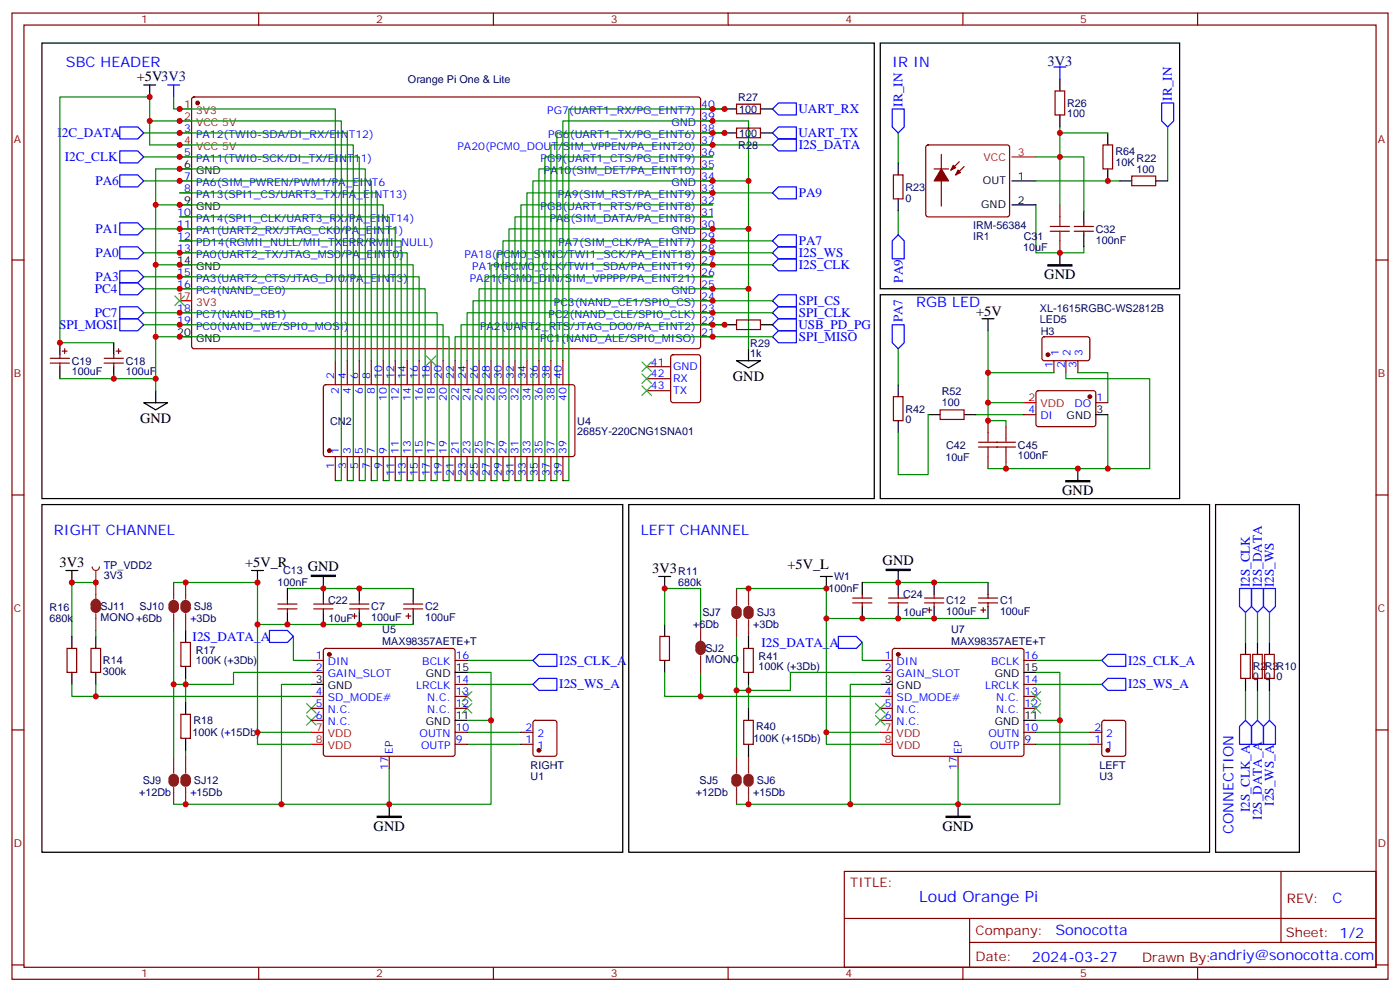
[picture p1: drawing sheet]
<svg xmlns="http://www.w3.org/2000/svg" width="412mm" height="292mm" viewBox="0 0 412 292" stroke-linecap="round" stroke-linejoin="round" font-family="sans-serif">
<g fill="none" stroke="#870000" stroke-width=".35">
<path d="M3.5 3.8h405.4v284.4h-405.4zM7.1 7.4h398.2v277.3h-398.2zM76.2 3.8v3.6M145.3 3.8v3.6M214.5 3.8v3.6M283.6 3.8v3.6M352.8 3.8v3.6M52.9 39.1h3.5M56.7 28.7l.4-.2 148.8 .1 .5 .6-.1 73-.6 .4h-148.8l-.5-.7v-72.7zM206.4 39.1h3.5M206.4 35.6h3.5M206.4 32.1h3.5"/>
<path d="M52.9 46.2h3.5M52.9 53.2h3.5M52.9 56.8h3.5M206.4 46.2h3.5M206.4 53.2h3.5M206.4 56.8h3.5M206.4 49.7h3.5M206.4 42.7h3.5M3.5 76.5h3.6M52.9 63.8h3.5M52.9 67.3h3.5M52.9 70.9h3.5"/>
<path d="M52.9 74.4h3.5M206.4 63.8h3.5M206.4 67.3h3.5M206.4 70.9h3.5M206.4 74.4h3.5M206.4 77.9h3.5M206.4 60.3h3.5M405.3 76.5h3.6M52.9 81.5h3.5M52.9 85h3.5M52.9 92h3.5M52.9 95.6h3.5"/>
<path d="M206.4 81.5h3.5M206.4 85h3.5M206.4 92h3.5M206.4 95.6h3.5M206.4 99.1h3.5M206.4 88.5h3.5M95.5 113.4l.5-.2 72.9 .1 .4 .6v20l-.7 .5-72.9-.1-.5-.6v-19.8zM98.8 106.2v7M102.3 106.2v7M105.8 106.2v7M109.4 106.2v7M112.9 106.2v7"/>
<path d="M116.4 106.2v7M119.9 106.2v7M123.5 106.2v7M127 106.2v7M130.5 106.2v7M134.1 106.2v7M137.6 106.2v7M141.1 106.2v7M144.6 106.2v7M148.2 106.2v7M151.7 106.2v7M155.2 106.2v7"/>
<path d="M158.7 106.2v7M162.3 106.2v7M165.8 106.2v7M190.5 107.9h7.1M190.5 111.4h7.1M190.5 115h7.1M197.8 104.6l.5-.2h7.4l.6 .4 .1 13-.5 .6-7.6 .1-.7-.5v-12.9zM98.8 134.4v7M102.3 134.4v7M105.8 134.4v7M109.4 134.4v7M112.9 134.4v7"/>
<path d="M116.4 134.4v7M119.9 134.4v7M123.5 134.4v7M127 134.4v7M130.5 134.4v7M134.1 134.4v7M137.6 134.4v7M141.1 134.4v7M144.6 134.4v7M148.2 134.4v7M151.7 134.4v7M155.2 134.4v7"/>
<path d="M158.7 134.4v7M162.3 134.4v7M165.8 134.4v7M3.5 145.7h3.6M405.3 145.7h3.6M81.8 179.2h5.7M81.8 177.8h5.7M84.7 176.7v1.1M84.7 179.2v1M92.4 179.2h5.7M92.4 177.8h5.7M95.2 176.7v1.1"/>
<path d="M95.2 179.2v1M103 179.2h5.7M103 177.8h5.7M105.8 176.7v1.1M105.8 179.2v1M118.9 179.2h5.6M118.9 177.8h5.6M121.7 176.7v1.1M121.7 179.2v1M251.2 177.4h5.6M251.2 176h5.6M254 174.9v1.1"/>
<path d="M254 177.4v1.1M261.8 177.4h5.6M261.8 176h5.6M264.6 174.9v1.1M264.6 177.4v1.1M272.3 177.4h5.7M272.3 176h5.7M273 179.5h1.5M273.8 178.8v1.4M275.2 174.9v1.1M275.2 177.4v1.1M288.2 177.4h5.7"/>
<path d="M288.2 176h5.7M288.9 179.5h1.4M289.6 178.8v1.4M291 174.9v1.1M291 177.4v1.1M19.8 190.8h2.8v7.1h-2.8zM26.8 190.8h2.8v7.1h-2.8zM53.3 189.1h2.8v7h-2.8zM91.7 194.3h3.5M91.7 197.9h3.5M95.5 191l.5-.2h37.3l.5 .2 .3 .5v30.4l-.3 .5-.5 .2h-37.3l-.5-.3-.3-.4v-30.4zM103.7 181.3h1.4"/>
<path d="M104.4 180.6v1.4M119.6 181.3h1.4M120.3 180.6v1.4M134.1 194.3h3.5M194.4 187.3h2.8v7h-2.8zM219.1 190.8h2.8v7.1h-2.8zM259.3 194.3h3.5M259.3 197.9h3.5M263.1 191l.4-.2h37.4l.5 .2 .2 .5v30.4l-.2 .5-.5 .2h-37.4l-.5-.3-.2-.4v-30.4zM301.6 194.3h3.6M365.5 192.6h2.8v7h-2.8zM369 192.6h2.8v7h-2.8z"/>
<path d="M372.5 192.6h2.9v7h-2.9zM3.5 214.8h3.6M53.3 210.2h2.8v7.1h-2.8zM91.7 204.9h3.5M91.7 208.5h3.5M91.7 212h3.5M134.1 204.9h3.5M134.1 208.5h3.5M134.1 219h3.5M134.1 215.5h3.5M134.1 201.4h3.5M153.5 219h3.5"/>
<path d="M153.5 215.5h3.5M157.2 212.2l.5-.2h5.6l.7 .4v9.5l-.4 .6-5.9 .1-.7-.5v-9.4zM219.1 212h2.8v7h-2.8zM259.3 204.9h3.5M259.3 208.5h3.5M259.3 212h3.5M301.6 204.9h3.6M301.6 208.5h3.6M301.6 219h3.6M301.6 215.5h3.6M301.6 201.4h3.6M321 219h3.6"/>
<path d="M321 215.5h3.6M324.8 212.2l.5-.2h5.6l.7 .4v9.5l-.5 .6-5.8 .1-.7-.5v-9.4zM405.3 214.8h3.6M114.7 222.6v3.5M282.2 222.6v3.5M248.7 256.4h156.6v28.3h-156.6zM377.3 256.5v20.8M248.7 270.3h156.5M285.6 277.3h119.6M285.6 270.3v14.1M3.5 284h3.6M76.2 284.7v3.5"/>
<path d="M145.3 284.7v3.5M214.5 284.7v3.5M283.6 284.7v3.5M352.8 284.7v3.5M405.3 284h3.6"/>
</g>
<g fill="#870000" stroke="#870000" stroke-width=".35">
<circle cx="58.2" cy="30.3" r=".53"/>
<circle cx="97" cy="132.6" r=".53"/>
<circle cx="264.6" cy="192.6" r=".53"/>
<circle cx="97" cy="192.6" r=".53"/>
<circle cx="158.7" cy="220.8" r=".53"/>
<circle cx="326.3" cy="220.8" r=".53"/>
</g>
<path d="M52.9 32.1h3.5M52.9 35.6h3.5M52.9 42.7h3.5M52.9 88.5h3.5M91.7 215.5h3.5M91.7 219h3.5M259.3 215.5h3.5M259.3 219h3.5" fill="none" stroke="#f00" stroke-width=".35"/>
<g fill="none" stroke="#000" stroke-width=".35">
<path d="M12.3 12.7h245.2v134h-245.2zM42.3 25h3.6M44.1 25v3.5M52.9 49.7h3.5M52.9 60.3h3.5M52.9 77.9h3.5M52.9 99.1h3.5M217 106.2h7l-3.5 2.1zM220.5 102.6v3.6M12.3 148.5h171.1v102.3h-171.1zM185.2 148.5h171.1v102.3h-171.1zM358.1 148.5h24.7v102.3h-24.7z"/>
<path d="M19.4 167.9h3.5M21.2 167.9v3.5M74.1 167.9h3.5M75.8 167.9v3.5M84.7 173.2v3.5M95.2 169.7v7M105.8 173.2v3.5M121.7 173.2v3.5M194 169.7h3.6M195.8 169.7v3.5M241.7 169.7h3.5M243.4 169.7v3.5"/>
<path d="M254 171.4v3.5M254 178.5v3.5M264.6 167.9v7M264.6 178.5v3.5M275.2 171.4v3.5M275.2 178.5v3.5M291 171.4v3.5M291 178.5v3.5M21.2 187.3v3.5M21.2 197.9v3.5M28.2 187.3v3.5M28.2 197.9v3.5"/>
<path d="M54.7 185.5v3.6M54.7 196.1v3.5M84.7 180.2v3.6M95.2 180.2v3.6M105.8 180.2v3.6M121.7 180.2v3.6M134.1 197.9h3.5M195.8 183.8v3.5M195.8 194.3v3.6M220.5 187.3v3.5M220.5 197.9v3.5M301.6 197.9h3.6"/>
<path d="M366.9 189.1v3.5M366.9 199.6v3.6M370.4 189.1v3.5M370.4 199.6v3.6M373.9 189.1v3.5M373.9 199.6v3.6M54.7 206.7v3.5M54.7 217.3v3.5M91.7 201.4h3.5M134.1 212h3.5M220.5 208.5v3.5M220.5 219v3.6"/>
<path d="M259.3 201.4h3.5M301.6 212h3.6M114.7 236.7v3.5M282.2 236.7v3.5"/>
</g>
<g fill="none" stroke="#00f" stroke-width=".35">
<path d="M35.3 37.4h5.3l1.7 1.7-1.7 1.8h-5.3zM49.4 25h3.5M51.2 25v3.5M35.3 44.4h5.3l1.7 1.8-1.7 1.7h-5.3zM35.3 51.5h5.3l1.7 1.7-1.7 1.8h-5.3zM227.5 42.7l1.8-1.8h5.3v3.5h-5.3zM227.5 56.8l1.8-1.8h5.3v3.5h-5.3zM35.3 72.6h5.3l1.7 1.8-1.7 1.8h-5.3zM35.3 65.6h5.3l1.7 1.7-1.7 1.8h-5.3zM35.3 79.7h5.3l1.7 1.8-1.7 1.7h-5.3zM227.5 74.4l1.8-1.8h5.3v3.6h-5.3zM229.3 76.2h5.3v3.5h-5.3l-1.8-1.8z"/>
<path d="M35.3 93.8h5.3l1.7 1.8-1.7 1.7h-5.3zM35.3 83.2h5.3l1.7 1.8-1.7 1.7h-5.3zM35.3 90.3h5.3l1.7 1.7-1.7 1.8h-5.3zM227.5 88.5l1.8-1.8h5.3v3.6h-5.3zM227.5 92l1.8-1.7h5.3v3.5h-5.3zM227.5 99.1l1.8-1.8h5.3v3.6h-5.3zM365.1 173.2h3.6v5.3l-1.8 1.7-1.8-1.7zM368.7 173.2h3.5v5.3l-1.8 1.7-1.7-1.7zM372.2 173.2h3.5v5.3l-1.8 1.7-1.7-1.7zM79.4 185.5h5.3l1.7 1.8-1.7 1.8h-5.3zM157 194.3l1.7-1.7h5.3v3.5h-5.3zM246.9 187.3h5.3l1.8 1.8-1.8 1.7h-5.3z"/>
<path d="M326.3 192.6h5.3v3.5h-5.3l-1.7-1.8zM157 201.4l1.7-1.8h5.3v3.6h-5.3zM324.6 201.4l1.7-1.8h5.3v3.6h-5.3zM366.9 212l1.8 1.7v5.3h-3.6v-5.3zM370.4 212l1.8 1.7v5.3h-3.5v-5.3zM373.9 212l1.8 1.7v5.3h-3.5v-5.3z"/>
</g>
<g fill="none" stroke="#3c3" stroke-width=".35">
<path d="M51.5 87.1l2.8 2.8M54.3 87.1l-2.8 2.8M125.6 104.7l2.8 2.9M128.4 104.7l-2.8 2.9M189.1 106.5l2.8 2.8M189.1 110l2.8 2.9M189.1 113.6l2.8 2.8M191.9 106.5l-2.8 2.8M191.9 110l-2.8 2.9M191.9 113.6l-2.8 2.8M90.3 207l2.8 2.9M90.3 210.6l2.8 2.8"/>
<path d="M93.1 207l-2.8 2.9M93.1 210.6l-2.8 2.8M136.2 207l2.8 2.9M136.2 203.5l2.8 2.8M139 207l-2.8 2.9M139 203.5l-2.8 2.8M257.9 210.6l2.8 2.8M257.9 207l2.8 2.9M260.7 210.6l-2.8 2.8M260.7 207l-2.8 2.9M303.7 203.5l2.9 2.8M303.7 207l2.9 2.9"/>
<path d="M306.6 203.5l-2.9 2.8M306.6 207l-2.9 2.9"/>
</g>
<g fill="none" stroke="#008700" stroke-width=".35">
<path d="M42.3 39.1h60v67.1M44.1 35.6h56.4v105.8h-1.7M44.1 35.6v7.1h60v98.7h-1.8M44.1 35.6v-7.1h-26.5v72.4M51.2 28.5v3.6h47.6v74.1M213.4 39.1h-49.4v102.3h-1.7M213.4 32.1h-45.8v109.3h-1.8M42.3 46.2h63.5v60M42.3 53.2h67.1v53M52.9 56.8h58.2v84.6h-1.7M209.9 49.7h-51.2v56.5M209.9 46.2h-49.4v95.2h-1.8"/>
<path d="M220.5 53.2h-63.5v88.2h-1.8M227.5 42.7h-65.2v63.5M227.5 56.8h-72.3v49.4M42.3 67.3h74.1v38.9M42.3 74.4h77.6v31.8M45.9 60.3v-10.6h61.7v91.7h-1.8M45.9 60.3h67v45.9M45.9 77.9h75.8v63.5h-1.8M45.9 77.9v21.2h86.4v42.3h-1.8M45.9 60.3v17.6M52.9 63.8h61.8v77.6h-1.8M52.9 70.9h65.3v70.5h-1.8"/>
<path d="M209.9 63.8h-58.2v42.4M209.9 60.3h-56.4v81.1h-1.8M220.5 67.3h-70.6v74.1h-1.7M227.5 74.4h-81.1v67h-1.8M227.5 77.9h-82.9v28.3M227.5 70.9h-79.3v35.3M42.3 95.6h88.2v10.6M42.3 81.5h81.2v24.7M42.3 85h82.9v56.4h-1.7M42.3 92h86.5v49.4h-1.8M209.9 81.5h-67v59.9h-1.8M213.4 95.6h-77.6v45.8h-1.7"/>
<path d="M220.5 85h-79.4v21.2M227.5 88.5h-88.2v52.9h-1.7M227.5 92h-89.9v14.2M227.5 99.1h-93.4v7.1M220.5 102.6v-67h-54.7v70.6M28.2 171.4h-7v15.9M51.2 171.4h24.6v47.6h15.9M84.7 173.2h37M217 173.2h26.4v45.8h15.9M254 171.4h37M28.2 185.5v1.8M51.2 185.5v37.1"/>
<path d="M54.7 199.6v7.1M75.8 183.8h45.9M86.4 187.3v7h5.3M91.7 197.9h-22.9v3.5h-17.6M137.6 197.9h7v14.1M137.6 194.3h19.4M195.8 183.8v-10.6h10.6v10.6M195.8 197.9v7h63.5M206.4 197.9v7M217 187.3v35.3M243.4 182h47.6M254 189.1v5.2h5.3"/>
<path d="M259.3 197.9h-26.5v5.3h-12.3v5.3M305.2 197.9h7v14.1M305.2 194.3h19.4M366.9 180.2v8.9M370.4 180.2v8.9M373.9 180.2v8.9M21.2 201.4v3.5h70.5M28.2 201.4v3.5M75.8 215.5h15.9M91.7 201.4h-8.8v35.3h31.8v-10.6M137.6 212h7v24.7h-29.9M137.6 215.5h15.9"/>
<path d="M137.6 201.4h19.4M137.6 219h15.9M220.5 201.4v1.8h-3.5M243.4 215.5h15.9M259.3 201.4h-8.8v35.3h31.7v-10.6M305.2 212h7v24.7h-30M305.2 215.5h15.8M305.2 201.4h19.4M305.2 219h15.8M366.9 203.2v8.8M370.4 203.2v8.8M373.9 203.2v8.8"/>
<path d="M51.2 236.7h31.7M54.7 220.8v1.8M217 236.7h33.5"/>
</g>
<path d="M91.7 169.3h7.1v.4h-7.1zM261.1 167.5h7v.4h-7zM111.1 240.2h7.1v.4h-7.1zM278.7 240.2h7.1v.4h-7.1z" fill="#000" stroke="#000" stroke-width=".35"/>
<g fill="none" stroke="#8c2424" stroke-width="1.8">
<path d="M27.5 178.1a.76 .76 0 0 1 .7-1 .76 .76 0 0 1 .7 1M27.5 178.8a.71 .71 0 0 0 .7 .7 .71 .71 0 0 0 .7-.7M50.4 178.1a.71 .71 0 0 1 .8-.7 .71 .71 0 0 1 .7 .7M50.4 178.8a.71 .71 0 0 0 .8 .7 .71 .71 0 0 0 .7-.7M54 178.1a.71 .71 0 0 1 .7-.7 .71 .71 0 0 1 .7 .7M54 178.8a.71 .71 0 0 0 .7 .7 .71 .71 0 0 0 .7-.7M216.3 179.9a.71 .71 0 0 1 .7-.7 .71 .71 0 0 1 .7 .7M219.8 179.9a.71 .71 0 0 1 .7-.7 .71 .71 0 0 1 .7 .7M205.7 190.5a.76 .76 0 0 1 .7-1.1 .76 .76 0 0 1 .7 1.1M205.7 191.2a.71 .71 0 0 0 .7 .7 .71 .71 0 0 0 .7-.7M216.3 180.6a.71 .71 0 0 0 .7 .7 .71 .71 0 0 0 .7-.7M219.8 180.6a.71 .71 0 0 0 .7 .7 .71 .71 0 0 0 .7-.7"/>
<path d="M50.4 229.3a.71 .71 0 0 1 .8-.7 .71 .71 0 0 1 .7 .7M50.4 230a.71 .71 0 0 0 .8 .7 .71 .71 0 0 0 .7-.7M54 229.3a.71 .71 0 0 1 .7-.7 .71 .71 0 0 1 .7 .7M54 230a.71 .71 0 0 0 .7 .7 .71 .71 0 0 0 .7-.7M216.3 229.3a.71 .71 0 0 1 .7-.7 .71 .71 0 0 1 .7 .7M216.3 230a.71 .71 0 0 0 .7 .7 .71 .71 0 0 0 .7-.7M219.8 229.3a.71 .71 0 0 1 .7-.7 .71 .71 0 0 1 .7 .7M219.8 230a.71 .71 0 0 0 .7 .7 .71 .71 0 0 0 .7-.7"/>
</g>
<g fill="none" stroke="#8c2424" stroke-width=".35">
<path d="M27.2 166.8a1.06 1.06 0 0 0 1 1.1 1.06 1.06 0 0 0 1.1-1.1M28.2 167.9v8.5M28.2 177.1v2.4M51.2 171.4v5M54.7 171.4v5M217 173.2v4.9M220.5 173.2v4.9M28.2 180.6v4.9M51.2 180.6v4.9M54.7 180.6v4.9M206.4 183.8v4.9M206.4 189.4v2.5"/>
<path d="M206.4 192.9v5M217 182.4v4.9M220.5 182.4v4.9M51.2 222.6v4.9M51.2 231.7v5M54.7 222.6v4.9M54.7 231.7v5M217 222.6v4.9M217 231.7v5M220.5 222.6v4.9M220.5 231.7v5"/>
</g>
<circle cx="28.2" cy="171.4" r=".18" fill="#8c2424"/>
<g fill="none" stroke="#870000" stroke-width=".35">
<path d="M217 30.7h7v2.8h-7zM217 37.7h7v2.8h-7zM263.2 51.5h2.8v7h-2.8zM217 94.2h7v2.8h-7zM307.2 99.3l.4-.2 13 .1 .4 .6v5.9l-.7 .5-13-.1-.4-.7v-5.6zM14.8 105.4h5.7M14.8 106.9h5.7M17.6 104.4v1M17.6 106.9v1M18.3 103.3h1.5M19 102.6v1.4M30.7 105.4h5.6"/>
<path d="M30.7 106.9h5.6M33.5 104.4v1M33.5 106.9v1M34.2 103.3h1.4M34.9 102.6v1.4M305.4 115.2l.5-.2h16.5l.4 .7-.1 9.4-.6 .5-16.5-.1-.4-.7v-9.1zM310.4 106.2v3.5M314 106.2v3.5M317.5 106.2v3.5M322.8 118.5h3.5M276.9 120.6h7.1v2.8h-7.1zM291 123.8v3.5"/>
<path d="M291 134.4v3.5M296.3 125.6v3.5M296.3 132.6v3.5M301.6 122h3.6"/>
</g>
<g fill="none" stroke="#000" stroke-width=".35">
<path d="M213.4 32.1h3.6M213.4 39.1h3.6M224 32.1h3.5M224 39.1h3.5M264.6 47.9v3.6M264.6 58.5v3.6M213.4 95.6h3.6M224 95.6h3.5M259.3 86.7h88.2v60h-88.2zM289.3 93.8h3.5M291 93.8v3.5M17.6 100.9v3.5"/>
<path d="M17.6 107.9v3.5M33.5 100.9v3.5M33.5 107.9v3.5M42.3 118.5h7.1l-3.5 2.1zM45.9 115v3.5M273.4 122h3.5M284 122h3.5M317.5 137.9v3.5M322.8 122h3.5"/>
</g>
<g fill="none" stroke="#008700" stroke-width=".35">
<path d="M209.9 39.1h3.5M209.9 32.1h3.5M264.6 39.1v8.8M264.6 62.1v7M305.2 60.3v14.1h14.1v-1.8M45.9 99.1v15.9M209.9 95.6h3.5M291 97.3v12.4h19.4M17.6 100.9h15.9M17.6 111.4h28.3M291 109.7v14.1h5.3v1.8M291 118.5h10.6"/>
<path d="M314 109.7v1.7h24.7v26.5h-47.7M317.5 109.7h8.8v8.8M287.5 122h14.1M296.3 136.1v1.8M326.3 122v15.9"/>
</g>
<path d="M229.3 30.3h5.3v3.5h-5.3l-1.8-1.7zM229.3 37.4h5.3v3.5h-5.3l-1.8-1.8zM262.8 32.1h3.5v5.3l-1.7 1.7-1.8-1.7zM262.8 70.9l1.8-1.8 1.7 1.8v5.3h-3.5zM227.5 95.6l1.8-1.8h5.3v3.5h-5.3z" fill="none" stroke="#00f" stroke-width=".35"/>
<path d="M314 141.4h7v.4h-7z" fill="#000" stroke="#000" stroke-width=".35"/>
<path d="M288.2 131.6h11M288.2 130.1h11M291 127.3v2.8M291 131.6v2.8M296.3 129.1v1M296.3 131.6v1" fill="none" stroke="#a10000" stroke-width=".35"/>
<g fill="#870000" stroke="#870000" stroke-width=".35">
<circle cx="308.7" cy="104.4" r=".53"/>
<circle cx="321" cy="116.7" r=".53"/>
</g>
<path d="M301.6 118.5h3.6" fill="none" stroke="#f00" stroke-width=".35"/>
<path d="M272.9 42.9l.5-.2h23.3l.5 .2 .2 .5v19.7l-.2 .5-.5 .2h-23.3l-.5-.2-.2-.5v-19.7z" fill="#fff" stroke="#870000" stroke-width=".35"/>
<g fill="none" stroke="#000" stroke-width=".35">
<path d="M259.3 12.7h88.2v72.3h-88.2zM312.2 23.2v3.6M312.2 33.8v3.6M326.3 39.1v3.6M298.1 53.2h7.1M326.3 49.7v3.5M329.8 53.2h3.6M340.4 53.2h3.6M298.1 60.3h7.1M312.2 74.4v3.5M319.3 62.1v3.5M319.3 69.1v3.5"/>
<path d="M264.6 113.2v3.5M264.6 123.8v3.5"/>
</g>
<path d="M298.1 46.2h7.1" fill="none" stroke="#f00" stroke-width=".35"/>
<g fill="#870000" stroke="#870000" stroke-width=".35">
<path d="M277.3 49.7l2.1 3.5h-4.2z"/>
<path d="M282.2 50.1l.7 .7-1.4 .7z"/>
<path d="M280.8 48.6l.7 .8-1.4 .7z"/>
</g>
<g fill="none" stroke="#870000" stroke-width=".35">
<path d="M310.8 26.8h2.8v7h-2.8zM275.2 49.7h4.2M277.3 45.5v15.1M282.6 47.6l-2.5 2.5M284 49l-2.5 2.5M324.9 42.7h2.8v7h-2.8zM333.4 51.8h7v2.8h-7zM312.2 60.3v3.5M312.2 70.9v3.5M316.4 66.6h5.7M316.4 68.1h5.7M319.3 65.6v1"/>
<path d="M319.3 68.1v1M263.2 116.7h2.8v7.1h-2.8z"/>
</g>
<path d="M308.7 77.9h7v.4h-7z" fill="#000" stroke="#000" stroke-width=".35"/>
<path d="M312.2 37.4v22.9M312.2 39.1h14.1M344 37.4v15.8M305.2 46.2h14.1v15.9M305.2 53.2h24.6M264.6 102.6v10.6M273.4 122v17.7h-8.8v-12.4" fill="none" stroke="#008700" stroke-width=".35"/>
<path d="M309.4 68.1h5.6M309.4 66.6h5.6M312.2 63.8v2.8M312.2 68.1v2.8" fill="none" stroke="#a10000" stroke-width=".35"/>
<path d="M310.4 19.7h3.6M312.2 19.7v3.5M342.2 30.3h3.5v5.3l-1.7 1.8-1.8-1.8zM227.5 70.9l1.8-1.8h5.3v3.5h-5.3zM262.8 95.6h3.5v5.3l-1.7 1.7-1.8-1.7z" fill="none" stroke="#00f" stroke-width=".35"/>
<g fill="#c00">
<circle cx="52.9" cy="39.1" r=".88"/>
<circle cx="52.9" cy="46.2" r=".88"/>
<circle cx="52.9" cy="60.3" r=".88"/>
<circle cx="52.9" cy="95.6" r=".88"/>
<circle cx="209.9" cy="99.1" r=".88"/>
<circle cx="209.9" cy="92" r=".88"/>
<circle cx="209.9" cy="85" r=".88"/>
<circle cx="209.9" cy="77.9" r=".88"/>
<circle cx="209.9" cy="42.7" r=".88"/>
<circle cx="209.9" cy="35.6" r=".88"/>
<circle cx="52.9" cy="35.6" r=".88"/>
<circle cx="52.9" cy="42.7" r=".88"/>
<circle cx="52.9" cy="49.7" r=".88"/>
<circle cx="52.9" cy="77.9" r=".88"/>
<circle cx="52.9" cy="99.1" r=".88"/>
<circle cx="209.9" cy="88.5" r=".88"/>
<circle cx="209.9" cy="74.4" r=".88"/>
<circle cx="209.9" cy="67.3" r=".88"/>
<circle cx="209.9" cy="53.2" r=".88"/>
<circle cx="52.9" cy="74.4" r=".88"/>
<circle cx="52.9" cy="67.3" r=".88"/>
<circle cx="52.9" cy="81.5" r=".88"/>
<circle cx="45.9" cy="77.9" r=".88"/>
<circle cx="45.9" cy="60.3" r=".88"/>
<circle cx="220.5" cy="85" r=".88"/>
<circle cx="220.5" cy="67.3" r=".88"/>
<circle cx="220.5" cy="53.2" r=".88"/>
<circle cx="44.1" cy="35.6" r=".88"/>
<circle cx="105.8" cy="183.8" r=".88"/>
<circle cx="105.8" cy="173.2" r=".88"/>
<circle cx="275.2" cy="182" r=".88"/>
<circle cx="275.2" cy="171.4" r=".88"/>
<circle cx="95.3" cy="183.8" r=".88"/>
<circle cx="95.3" cy="173.2" r=".88"/>
<circle cx="264.6" cy="182" r=".88"/>
<circle cx="84.7" cy="183.8" r=".88"/>
<circle cx="264.6" cy="171.4" r=".88"/>
<circle cx="254" cy="182" r=".88"/>
<circle cx="282.2" cy="236.7" r=".88"/>
<circle cx="312.2" cy="212" r=".88"/>
<circle cx="144.6" cy="212" r=".88"/>
<circle cx="114.7" cy="236.7" r=".88"/>
<circle cx="52.9" cy="53.2" r=".88"/>
<circle cx="52.9" cy="85" r=".88"/>
<circle cx="52.9" cy="92" r=".88"/>
<circle cx="52.9" cy="32.1" r=".88"/>
<circle cx="220.5" cy="173.2" r=".88"/>
<circle cx="220.5" cy="236.7" r=".88"/>
<circle cx="217" cy="203.2" r=".88"/>
<circle cx="220.5" cy="203.2" r=".88"/>
<circle cx="250.5" cy="236.7" r=".88"/>
<circle cx="243.4" cy="182" r=".88"/>
<circle cx="243.4" cy="215.5" r=".88"/>
<circle cx="243.4" cy="173.2" r=".88"/>
<circle cx="195.8" cy="173.2" r=".88"/>
<circle cx="206.4" cy="204.9" r=".88"/>
<circle cx="51.2" cy="201.4" r=".88"/>
<circle cx="54.7" cy="201.4" r=".88"/>
<circle cx="82.9" cy="236.7" r=".88"/>
<circle cx="54.7" cy="236.7" r=".88"/>
<circle cx="75.8" cy="183.8" r=".88"/>
<circle cx="75.8" cy="215.5" r=".88"/>
<circle cx="75.8" cy="171.4" r=".88"/>
<circle cx="54.7" cy="171.4" r=".88"/>
<circle cx="21.2" cy="171.4" r=".88"/>
<circle cx="28.2" cy="204.9" r=".88"/>
<circle cx="209.9" cy="56.8" r=".88"/>
<circle cx="28.2" cy="171.4" r=".88"/>
<circle cx="45.9" cy="99.1" r=".88"/>
<circle cx="45.9" cy="111.4" r=".88"/>
<circle cx="33.5" cy="111.4" r=".88"/>
<circle cx="17.6" cy="100.9" r=".88"/>
<circle cx="44.1" cy="28.5" r=".88"/>
<circle cx="209.9" cy="39.1" r=".88"/>
<circle cx="213.4" cy="39.1" r=".88"/>
<circle cx="209.9" cy="32.1" r=".88"/>
<circle cx="213.4" cy="32.1" r=".88"/>
<circle cx="209.9" cy="95.6" r=".88"/>
<circle cx="213.4" cy="95.6" r=".88"/>
<circle cx="326.3" cy="137.9" r=".88"/>
<circle cx="291" cy="123.8" r=".88"/>
<circle cx="291" cy="118.5" r=".88"/>
<circle cx="291" cy="109.7" r=".88"/>
<circle cx="296.3" cy="137.9" r=".88"/>
<circle cx="317.5" cy="137.9" r=".88"/>
<circle cx="312.2" cy="74.4" r=".88"/>
<circle cx="312.2" cy="46.2" r=".88"/>
<circle cx="326.3" cy="53.2" r=".88"/>
<circle cx="312.2" cy="39.1" r=".88"/>
<circle cx="209.9" cy="70.9" r=".88"/>
</g>
<text font-size="4.6" fill="#00f" x="270.8" y="265.5">Loud Orange Pi</text>
<g font-size="4.2" fill="#00f">
<text x="19.4" y="19.7">SBC HEADER</text>
<text x="262.8" y="19.7">IR IN</text>
<text x="269.9" y="90.3">RGB LED</text>
<text x="15.9" y="157.3">RIGHT CHANNEL</text>
<text x="188.7" y="157.3">LEFT CHANNEL</text>
<text x="363.4" y="245.5" transform="rotate(-90 363.4 245.5)">CONNECTION</text>
<text x="392.5" y="265.7">C</text>
<text x="310.9" y="275.3">Sonocotta</text>
<text x="304" y="283.1">2024-03-27</text>
</g>
<g font-size="4.2">
<text x="40.3" y="23.8">+5V3V3</text>
<text x="307.6" y="82.2">GND</text>
<text x="287.5" y="93.1">+5V</text>
<text x="215.9" y="112.2">GND</text>
<text x="41.3" y="124.6">GND</text>
<text x="312.9" y="145.8">GND</text>
<text x="17.5" y="166.7">3V3</text>
<text x="72.2" y="166.7">+5V_R</text>
<text x="232" y="167.5">+5V_L</text>
<text x="260" y="166.3">GND</text>
<text x="90.7" y="168.1">GND</text>
<text x="192.1" y="168.5">3V3</text>
<text x="110.1" y="244.5">GND</text>
<text x="277.6" y="244.7">GND</text>
</g>
<text font-size="4.2" fill="#000080" x="308.6" y="19.4">3V3</text>
<g font-size="3.9" fill="#00f">
<text x="345.2" y="29.6" transform="rotate(-90 345.2 29.6)">IR_IN</text>
<text x="235.2" y="33.3">UART_RX</text>
<text x="265.8" y="31.4" transform="rotate(-90 265.8 31.4)">IR_IN</text>
<text x="17" y="40.4">I2C_DATA</text>
<text x="235.2" y="40.3">UART_TX</text>
<text x="19.1" y="47.4">I2C_CLK</text>
<text x="235.3" y="44">I2S_DATA</text>
<text x="28.1" y="54.5">PA6</text>
<text x="235.3" y="58">PA9</text>
<text x="28.1" y="68.6">PA1</text>
<text x="28.1" y="75.7">PA0</text>
<text x="235.3" y="75.7">I2S_WS</text>
<text x="235.3" y="72.1">PA7</text>
<text x="28.1" y="82.7">PA3</text>
<text x="235.3" y="79.2">I2S_CLK</text>
<text x="265.9" y="83.2" transform="rotate(-90 265.9 83.2)">PA9</text>
<text x="27.9" y="86.3">PC4</text>
<text x="235.3" y="89.8">SPI_CS</text>
<text x="27.9" y="93.3">PC7</text>
<text x="235.3" y="93.4">SPI_CLK</text>
<text x="265.8" y="94.9" transform="rotate(-90 265.8 94.9)">PA7</text>
<text x="17.4" y="96.8">SPI_MOSI</text>
<text x="235.2" y="96.7">USB_PD_PG</text>
<text x="235.3" y="100.4">SPI_MISO</text>
<text x="368.2" y="172.8" transform="rotate(-90 368.2 172.8)">I2S_CLK</text>
<text x="371.7" y="172.8" transform="rotate(-90 371.7 172.8)">I2S_DATA</text>
<text x="375.2" y="172.8" transform="rotate(-90 375.2 172.8)">I2S_WS</text>
<text x="56.7" y="188.6">I2S_DATA_A</text>
<text x="224.3" y="190.3">I2S_DATA_A</text>
<text x="164.7" y="195.6">I2S_CLK_A</text>
<text x="332.3" y="195.6">I2S_CLK_A</text>
<text x="164.7" y="202.3">I2S_WS_A</text>
<text x="332.3" y="202.3">I2S_WS_A</text>
<text x="368.2" y="239" transform="rotate(-90 368.2 239)">I2S_CLK_A</text>
<text x="375.2" y="237.1" transform="rotate(-90 375.2 237.1)">I2S_WS_A</text>
<text x="371.7" y="241.2" transform="rotate(-90 371.7 241.2)">I2S_DATA_A</text>
</g>
<g font-size="3.9" fill="#800">
<text x="250.5" y="261">TITLE:</text>
<text x="379.1" y="265.7">REV:</text>
<text x="287.4" y="275.2">Company:</text>
<text x="378.7" y="275.8">Sheet: 1/2</text>
<text x="287.4" y="282.9">Date:</text>
<text x="336.4" y="283">Drawn By:andriy@sonocotta.com</text>
</g>
<g font-size="3.2" fill="#800">
<text x="41.6" y="6.8">1</text>
<text x="110.8" y="6.8">2</text>
<text x="179.9" y="6.8">3</text>
<text x="249.1" y="6.8">4</text>
<text x="318.2" y="6.8">5</text>
<text x="4.1" y="41.9">A</text>
<text x="405.9" y="41.9">A</text>
<text x="4.1" y="111.1">B</text>
<text x="405.9" y="111.1">B</text>
<text x="4.1" y="180.2">C</text>
<text x="405.9" y="180.2">C</text>
<text x="4.1" y="249.4">D</text>
<text x="405.9" y="249.4">D</text>
<text x="41.6" y="287.7">1</text>
<text x="110.8" y="287.7">2</text>
<text x="179.9" y="287.7">3</text>
<text x="249.1" y="287.7">4</text>
<text x="318.2" y="287.7">5</text>
</g>
<g font-size="3.2" fill="#000080">
<text x="120.2" y="24.4">Orange Pi One &amp; Lite</text>
<text x="217.5" y="29.7">R27</text>
<text x="217.7" y="33.2">100</text>
<text x="314.3" y="34.5">100</text>
<text x="314.3" y="31.4">R26</text>
<text x="217.7" y="40.3">100</text>
<text x="217.5" y="43.8">R28</text>
<text x="328.6" y="45.6">R64</text>
<text x="334.8" y="47.5">R22</text>
<text x="328.6" y="48.8">10K</text>
<text x="334.8" y="50.8">100</text>
<text x="266.7" y="59.3">0</text>
<text x="266.7" y="56.1">R23</text>
<text x="286.6" y="67.3">IRM-56384</text>
<text x="286.6" y="70.5">IR1</text>
<text x="301.6" y="70.5">C31</text>
<text x="322.8" y="71.7">100nF</text>
<text x="322.8" y="68.5">C32</text>
<text x="301.4" y="73.8">10uF</text>
<text x="306.3" y="91.8">XL-1615RGBC-WS2812B</text>
<text x="306.3" y="94.9">LED5</text>
<text x="221" y="102">R29</text>
<text x="306.6" y="98.4">H3</text>
<text x="21.2" y="107.3">C19</text>
<text x="37" y="107.3">C18</text>
<text x="221" y="105.2">1k</text>
<text x="21.2" y="110.5">100uF</text>
<text x="37" y="110.5">100uF</text>
<text x="277.4" y="119.6">100</text>
<text x="277.4" y="116.4">R52</text>
<text x="97.2" y="124.9">CN2</text>
<text x="170" y="124.9">U4</text>
<text x="266.7" y="124.6">0</text>
<text x="266.7" y="121.4">R42</text>
<text x="170" y="128.2">2685Y-220CNG1SNA01</text>
<text x="299.9" y="132">C45</text>
<text x="278.5" y="135.5">10uF</text>
<text x="278.7" y="132.3">C42</text>
<text x="299.9" y="135.2">100nF</text>
<text x="30.5" y="167.3">TP_VDD2</text>
<text x="30.5" y="170.5">3V3</text>
<text x="81.8" y="172.6">100nF</text>
<text x="83.4" y="169">C13</text>
<text x="199.8" y="172.5">680k</text>
<text x="199.8" y="169.3">R11</text>
<text x="245.7" y="170.8">W1</text>
<text x="14.6" y="179.9">R16</text>
<text x="29.7" y="179.6">SJ11</text>
<text x="41.1" y="179.6">SJ10</text>
<text x="57.1" y="179.6">SJ8</text>
<text x="96.7" y="177.9">C22</text>
<text x="109.4" y="179.6">C7</text>
<text x="125.2" y="179.6">C2</text>
<text x="244" y="174.3">100nF</text>
<text x="266" y="176.1">C24</text>
<text x="278.7" y="177.8">C12</text>
<text x="294.6" y="177.8">C1</text>
<text x="14.6" y="183.1">680k</text>
<text x="29.7" y="182.8">MONO +6Db</text>
<text x="56.1" y="183.1">+3Db</text>
<text x="96.8" y="183.1">10uF</text>
<text x="109.4" y="182.8">100uF</text>
<text x="125.2" y="182.8">100uF</text>
<text x="204.2" y="184.9">+6Db</text>
<text x="206.9" y="181.4">SJ7</text>
<text x="221.9" y="184.9">+3Db</text>
<text x="222.9" y="181.4">SJ3</text>
<text x="266.1" y="181.4">10uF</text>
<text x="278.7" y="181">100uF</text>
<text x="294.6" y="181">100uF</text>
<text x="112.6" y="189.7">MAX98357AETE+T</text>
<text x="112.6" y="186.3">U5</text>
<text x="207.8" y="191.9">SJ2</text>
<text x="280.2" y="189.7">MAX98357AETE+T</text>
<text x="280.2" y="186.3">U7</text>
<text x="30.3" y="195.5">R14</text>
<text x="57.6" y="195.5">100K (+3Db)</text>
<text x="57.6" y="192.3">R17</text>
<text x="207.8" y="195.1">MONO</text>
<text x="223.5" y="197.3">100K (+3Db)</text>
<text x="223.5" y="194.1">R41</text>
<text x="369" y="197.3">R2</text>
<text x="372.5" y="197.3">R3R10</text>
<text x="30.3" y="198.7">300k</text>
<text x="369" y="200.2">0</text>
<text x="372.5" y="200.2">0</text>
<text x="376.1" y="200.2">0</text>
<text x="57" y="213.2">R18</text>
<text x="222.8" y="214.9">R40</text>
<text x="56.7" y="216.6">100K (+15Db)</text>
<text x="221.9" y="218.4">100K (+15Db)</text>
<text x="156.3" y="226.3">RIGHT</text>
<text x="323.9" y="226.3">LEFT</text>
<text x="42" y="230.8">SJ9</text>
<text x="57.1" y="230.8">SJ12</text>
<text x="156.3" y="229.6">U1</text>
<text x="206.1" y="230.8">SJ5</text>
<text x="222.9" y="230.8">SJ6</text>
<text x="323.9" y="229.6">U3</text>
<text x="41" y="234.3">+12Db</text>
<text x="56.1" y="234.3">+15Db</text>
<text x="205" y="234.3">+12Db</text>
<text x="221.9" y="234.3">+15Db</text>
</g>
<g font-size="3.2" fill="#f00">
<text x="54.3" y="31.7">1</text>
<text x="54.3" y="35.2">2</text>
<text x="57.7" y="33.5">3V3</text>
<text x="57.7" y="37">VCC 5V</text>
<text x="54.3" y="42.3">4</text>
<text x="57.7" y="44.1">VCC 5V</text>
<text x="289.7" y="47.2">VCC</text>
<text x="299.9" y="45.8">3</text>
<text x="52.2" y="88.2">17</text>
<text x="57.7" y="89.9">3V3</text>
<text x="303" y="118.1">2</text>
<text x="306.5" y="119.9">VDD</text>
<text x="93.1" y="215.2">7</text>
<text x="260.6" y="215.2">7</text>
<text x="93.1" y="218.7">8</text>
<text x="96.6" y="216.9">VDD</text>
<text x="96.6" y="220.5">VDD</text>
<text x="260.6" y="218.7">8</text>
<text x="264.1" y="216.9">VDD</text>
<text x="264.1" y="220.5">VDD</text>
</g>
<g font-size="3.2" fill="#00f">
<text x="161.2" y="33.5">PG7(UART1_RX/PG_EINT7)</text>
<text x="206.6" y="35.2">39</text>
<text x="206.6" y="31.7">40</text>
<text x="54.3" y="38.8">3</text>
<text x="57.7" y="40.5">PA12(TWI0-SDA/DI_RX/EINT12)</text>
<text x="161.5" y="40.5">PG6(UART1_TX/PG_EINT6)</text>
<text x="197.8" y="37">GND</text>
<text x="206.6" y="38.8">38</text>
<text x="54.3" y="45.8">5</text>
<text x="57.7" y="47.6">PA11(TWI0-SCK/DI_TX/EINT11)</text>
<text x="134.8" y="44.1">PA20(PCM0_DOUT/SIM_VPPEN/PA_EINT20)</text>
<text x="159.3" y="47.6">PG9(UART1_CTS/PG_EINT9)</text>
<text x="206.6" y="45.8">36</text>
<text x="206.6" y="42.3">37</text>
<text x="54.3" y="52.9">7</text>
<text x="160.2" y="51.1">PA10(SIM_DET/PA_EINT10)</text>
<text x="206.6" y="52.9">34</text>
<text x="206.6" y="49.4">35</text>
<text x="54.3" y="56.4">8</text>
<text x="57.7" y="54.6">PA6(SIM_PWREN/PWM1/PA_EINT6</text>
<text x="57.7" y="58.2">PA13(SPI1_CS/UART3_TX/PA_EINT13)</text>
<text x="164.3" y="58.2">PA9(SIM_RST/PA_EINT9)</text>
<text x="197.8" y="54.6">GND</text>
<text x="206.6" y="59.9">32</text>
<text x="206.6" y="56.4">33</text>
<text x="52.2" y="63.5">10</text>
<text x="57.7" y="65.2">PA14(SPI1_CLK/UART3_RX/PA_EINT14)</text>
<text x="159.3" y="61.7">PG8(UART1_RTS/PG_EINT8)</text>
<text x="161.9" y="65.2">PA8(SIM_DATA/PA_EINT8)</text>
<text x="206.6" y="63.5">31</text>
<text x="52.2" y="67">11</text>
<text x="52.2" y="70.5">12</text>
<text x="57.7" y="68.8">PA1(UART2_RX/JTAG_CK0/PA_EINT1)</text>
<text x="197.8" y="68.8">GND</text>
<text x="206.6" y="70.5">29</text>
<text x="206.6" y="67">30</text>
<text x="52.2" y="74">13</text>
<text x="57.7" y="72.3">PD14(RGMII_NULL/MII_TXERR/RMII_NULL)</text>
<text x="57.7" y="75.8">PA0(UART2_TX/JTAG_MS0/PA_EINT0)</text>
<text x="136.8" y="75.8">PA18(PCM0_SYNC/TWI1_SCK/PA_EINT18)</text>
<text x="164.5" y="72.3">PA7(SIM_CLK/PA_EINT7)</text>
<text x="206.6" y="77.6">27</text>
<text x="206.6" y="74">28</text>
<text x="52.2" y="81.1">15</text>
<text x="57.7" y="82.9">PA3(UART2_CTS/JTAG_DI0/PA_EINT3)</text>
<text x="138.4" y="82.9">PA21(PCM0_DIN/SIM_VPPPP/PA_EINT21)</text>
<text x="139.1" y="79.3">PA19(PCM0_CLK/TWI1_SDA/PA_EINT19)</text>
<text x="206.6" y="81.1">26</text>
<text x="52.2" y="84.6">16</text>
<text x="57.7" y="86.4">PC4(NAND_CE0)</text>
<text x="163.1" y="89.9">PC3(NAND_CE1/SPI0_CS)</text>
<text x="197.8" y="86.4">GND</text>
<text x="206.6" y="88.2">24</text>
<text x="206.6" y="84.6">25</text>
<text x="52.2" y="91.7">18</text>
<text x="52.2" y="95.2">19</text>
<text x="57.7" y="93.5">PC7(NAND_RB1)</text>
<text x="161.6" y="93.5">PC2(NAND_CLE/SPI0_CLK)</text>
<text x="206.6" y="95.2">22</text>
<text x="206.6" y="91.7">23</text>
<text x="57.7" y="97">PC0(NAND_WE/SPI0_MOSI)</text>
<text x="141.4" y="97">PA2(UART2_RTS/JTAG_DO0/PA_EINT2)</text>
<text x="159.2" y="100.5">PC1(NAND_ALE/SPI0_MISO)</text>
<text x="206.6" y="98.7">21</text>
<text x="191.8" y="107.6">41</text>
<text x="311.9" y="104.8" transform="rotate(-90 311.9 104.8)">1</text>
<text x="315.4" y="104.8" transform="rotate(-90 315.4 104.8)">2</text>
<text x="318.9" y="104.8" transform="rotate(-90 318.9 104.8)">3</text>
<text x="98.4" y="111.4" transform="rotate(-90 98.4 111.4)">2</text>
<text x="102" y="111.4" transform="rotate(-90 102 111.4)">4</text>
<text x="105.5" y="111.4" transform="rotate(-90 105.5 111.4)">6</text>
<text x="109" y="111.4" transform="rotate(-90 109 111.4)">8</text>
<text x="112.5" y="111.4" transform="rotate(-90 112.5 111.4)">10</text>
<text x="116.1" y="111.4" transform="rotate(-90 116.1 111.4)">12</text>
<text x="119.6" y="111.4" transform="rotate(-90 119.6 111.4)">14</text>
<text x="123.1" y="111.4" transform="rotate(-90 123.1 111.4)">16</text>
<text x="126.6" y="111.4" transform="rotate(-90 126.6 111.4)">18</text>
<text x="130.2" y="111.4" transform="rotate(-90 130.2 111.4)">20</text>
<text x="133.7" y="111.4" transform="rotate(-90 133.7 111.4)">22</text>
<text x="137.2" y="111.4" transform="rotate(-90 137.2 111.4)">24</text>
<text x="140.8" y="111.4" transform="rotate(-90 140.8 111.4)">26</text>
<text x="144.3" y="111.4" transform="rotate(-90 144.3 111.4)">28</text>
<text x="147.8" y="111.4" transform="rotate(-90 147.8 111.4)">30</text>
<text x="151.3" y="111.4" transform="rotate(-90 151.3 111.4)">32</text>
<text x="154.9" y="111.4" transform="rotate(-90 154.9 111.4)">34</text>
<text x="158.4" y="111.4" transform="rotate(-90 158.4 111.4)">36</text>
<text x="161.9" y="111.4" transform="rotate(-90 161.9 111.4)">38</text>
<text x="165.5" y="111.4" transform="rotate(-90 165.5 111.4)">40</text>
<text x="191.8" y="111.1">42</text>
<text x="198.3" y="109">GND</text>
<text x="198.3" y="112.5">RX</text>
<text x="310.1" y="108.3" transform="rotate(-90 310.1 108.3)">1</text>
<text x="313.6" y="108.3" transform="rotate(-90 313.6 108.3)">2</text>
<text x="317.1" y="108.3" transform="rotate(-90 317.1 108.3)">3</text>
<text x="99.8" y="115.9" transform="rotate(-90 99.8 115.9)">2</text>
<text x="103.4" y="115.9" transform="rotate(-90 103.4 115.9)">4</text>
<text x="106.9" y="115.9" transform="rotate(-90 106.9 115.9)">6</text>
<text x="110.4" y="115.9" transform="rotate(-90 110.4 115.9)">8</text>
<text x="113.9" y="117.9" transform="rotate(-90 113.9 117.9)">10</text>
<text x="117.5" y="117.9" transform="rotate(-90 117.5 117.9)">12</text>
<text x="121" y="117.9" transform="rotate(-90 121 117.9)">14</text>
<text x="124.5" y="117.9" transform="rotate(-90 124.5 117.9)">16</text>
<text x="128.1" y="117.9" transform="rotate(-90 128.1 117.9)">18</text>
<text x="131.6" y="117.9" transform="rotate(-90 131.6 117.9)">20</text>
<text x="135.1" y="117.9" transform="rotate(-90 135.1 117.9)">22</text>
<text x="138.6" y="117.9" transform="rotate(-90 138.6 117.9)">24</text>
<text x="142.2" y="117.9" transform="rotate(-90 142.2 117.9)">26</text>
<text x="145.7" y="117.9" transform="rotate(-90 145.7 117.9)">28</text>
<text x="149.2" y="117.9" transform="rotate(-90 149.2 117.9)">30</text>
<text x="152.8" y="117.9" transform="rotate(-90 152.8 117.9)">32</text>
<text x="156.3" y="117.9" transform="rotate(-90 156.3 117.9)">34</text>
<text x="159.8" y="117.9" transform="rotate(-90 159.8 117.9)">36</text>
<text x="163.3" y="117.9" transform="rotate(-90 163.3 117.9)">38</text>
<text x="166.9" y="117.9" transform="rotate(-90 166.9 117.9)">40</text>
<text x="191.8" y="114.6">43</text>
<text x="198.3" y="116">TX</text>
<text x="316.5" y="119.9">DO</text>
<text x="323" y="118.1">1</text>
<text x="303" y="121.7">4</text>
<text x="306.5" y="123.4">DI</text>
<text x="99.8" y="133.7" transform="rotate(-90 99.8 133.7)">1</text>
<text x="103.4" y="133.7" transform="rotate(-90 103.4 133.7)">3</text>
<text x="106.9" y="133.7" transform="rotate(-90 106.9 133.7)">5</text>
<text x="110.4" y="133.7" transform="rotate(-90 110.4 133.7)">7</text>
<text x="113.9" y="133.7" transform="rotate(-90 113.9 133.7)">9</text>
<text x="117.5" y="133.7" transform="rotate(-90 117.5 133.7)">11</text>
<text x="121" y="133.7" transform="rotate(-90 121 133.7)">13</text>
<text x="124.5" y="133.7" transform="rotate(-90 124.5 133.7)">15</text>
<text x="128.1" y="133.7" transform="rotate(-90 128.1 133.7)">17</text>
<text x="131.6" y="133.7" transform="rotate(-90 131.6 133.7)">19</text>
<text x="135.1" y="133.7" transform="rotate(-90 135.1 133.7)">21</text>
<text x="138.6" y="133.7" transform="rotate(-90 138.6 133.7)">23</text>
<text x="142.2" y="133.7" transform="rotate(-90 142.2 133.7)">25</text>
<text x="145.7" y="133.7" transform="rotate(-90 145.7 133.7)">27</text>
<text x="149.2" y="133.7" transform="rotate(-90 149.2 133.7)">29</text>
<text x="152.8" y="133.7" transform="rotate(-90 152.8 133.7)">31</text>
<text x="156.3" y="133.7" transform="rotate(-90 156.3 133.7)">33</text>
<text x="159.8" y="133.7" transform="rotate(-90 159.8 133.7)">35</text>
<text x="163.3" y="133.7" transform="rotate(-90 163.3 133.7)">37</text>
<text x="166.9" y="133.7" transform="rotate(-90 166.9 133.7)">39</text>
<text x="98.4" y="138.2" transform="rotate(-90 98.4 138.2)">1</text>
<text x="102" y="138.2" transform="rotate(-90 102 138.2)">3</text>
<text x="105.5" y="138.2" transform="rotate(-90 105.5 138.2)">5</text>
<text x="109" y="138.2" transform="rotate(-90 109 138.2)">7</text>
<text x="112.5" y="138.2" transform="rotate(-90 112.5 138.2)">9</text>
<text x="116.1" y="140.2" transform="rotate(-90 116.1 140.2)">11</text>
<text x="119.6" y="140.2" transform="rotate(-90 119.6 140.2)">13</text>
<text x="123.1" y="140.2" transform="rotate(-90 123.1 140.2)">15</text>
<text x="126.6" y="140.2" transform="rotate(-90 126.6 140.2)">17</text>
<text x="130.2" y="140.2" transform="rotate(-90 130.2 140.2)">19</text>
<text x="133.7" y="140.2" transform="rotate(-90 133.7 140.2)">21</text>
<text x="137.2" y="140.2" transform="rotate(-90 137.2 140.2)">23</text>
<text x="140.8" y="140.2" transform="rotate(-90 140.8 140.2)">25</text>
<text x="144.3" y="140.2" transform="rotate(-90 144.3 140.2)">27</text>
<text x="147.8" y="140.2" transform="rotate(-90 147.8 140.2)">29</text>
<text x="151.3" y="140.2" transform="rotate(-90 151.3 140.2)">31</text>
<text x="154.9" y="140.2" transform="rotate(-90 154.9 140.2)">33</text>
<text x="158.4" y="140.2" transform="rotate(-90 158.4 140.2)">35</text>
<text x="161.9" y="140.2" transform="rotate(-90 161.9 140.2)">37</text>
<text x="165.5" y="140.2" transform="rotate(-90 165.5 140.2)">39</text>
<text x="93.1" y="194">1</text>
<text x="93.1" y="197.5">2</text>
<text x="96.6" y="195.8">DIN</text>
<text x="124.4" y="195.8">BCLK</text>
<text x="134.2" y="194">16</text>
<text x="260.6" y="194">1</text>
<text x="260.6" y="197.5">2</text>
<text x="264.1" y="195.8">DIN</text>
<text x="292" y="195.8">BCLK</text>
<text x="301.8" y="194">16</text>
<text x="96.6" y="199.3">GAIN_SLOT</text>
<text x="122.6" y="202.8">LRCLK</text>
<text x="134.2" y="201">14</text>
<text x="264.1" y="199.3">GAIN_SLOT</text>
<text x="290.2" y="202.8">LRCLK</text>
<text x="301.8" y="201">14</text>
<text x="93.1" y="204.6">4</text>
<text x="93.1" y="208.1">5</text>
<text x="96.6" y="206.3">SD_MODE#</text>
<text x="96.6" y="209.9">N.C.</text>
<text x="125.9" y="209.9">N.C.</text>
<text x="125.9" y="206.3">N.C.</text>
<text x="134.2" y="208.1">12</text>
<text x="134.2" y="204.6">13</text>
<text x="260.6" y="204.6">4</text>
<text x="260.6" y="208.1">5</text>
<text x="264.1" y="206.3">SD_MODE#</text>
<text x="264.1" y="209.9">N.C.</text>
<text x="293.4" y="209.9">N.C.</text>
<text x="293.4" y="206.3">N.C.</text>
<text x="301.8" y="208.1">12</text>
<text x="301.8" y="204.6">13</text>
<text x="93.1" y="211.6">6</text>
<text x="96.6" y="213.4">N.C.</text>
<text x="134.2" y="215.2">10</text>
<text x="154.8" y="215.2">2</text>
<text x="260.6" y="211.6">6</text>
<text x="264.1" y="213.4">N.C.</text>
<text x="301.8" y="215.2">10</text>
<text x="322.4" y="215.2">2</text>
<text x="115.7" y="221.9" transform="rotate(-90 115.7 221.9)">EP</text>
<text x="123.6" y="216.9">OUTN</text>
<text x="124.1" y="220.5">OUTP</text>
<text x="134.2" y="218.7">9</text>
<text x="154.8" y="218.7">1</text>
<text x="158.3" y="220.5">1</text>
<text x="158.3" y="216.9">2</text>
<text x="283.3" y="221.9" transform="rotate(-90 283.3 221.9)">EP</text>
<text x="291.2" y="216.9">OUTN</text>
<text x="291.6" y="220.5">OUTP</text>
<text x="301.8" y="218.7">9</text>
<text x="322.4" y="218.7">1</text>
<text x="325.9" y="220.5">1</text>
<text x="325.9" y="216.9">2</text>
<text x="114.3" y="226.6" transform="rotate(-90 114.3 226.6)">17</text>
<text x="281.9" y="226.6" transform="rotate(-90 281.9 226.6)">17</text>
</g>
<g font-size="3.2">
<text x="54.3" y="49.4">6</text>
<text x="57.7" y="51.1">GND</text>
<text x="299.9" y="52.9">1</text>
<text x="54.3" y="59.9">9</text>
<text x="289.6" y="54.3">OUT</text>
<text x="299.9" y="59.9">2</text>
<text x="57.7" y="61.7">GND</text>
<text x="289.1" y="61.3">GND</text>
<text x="52.2" y="77.6">14</text>
<text x="57.7" y="79.3">GND</text>
<text x="52.2" y="98.7">20</text>
<text x="57.7" y="100.5">GND</text>
<text x="314.2" y="123.4">GND</text>
<text x="323" y="121.7">3</text>
<text x="134.2" y="197.5">15</text>
<text x="301.8" y="197.5">15</text>
<text x="93.1" y="201">3</text>
<text x="96.6" y="202.8">GND</text>
<text x="125.5" y="199.3">GND</text>
<text x="260.6" y="201">3</text>
<text x="264.1" y="202.8">GND</text>
<text x="293" y="199.3">GND</text>
<text x="125.5" y="213.4">GND</text>
<text x="134.2" y="211.6">11</text>
<text x="293" y="213.4">GND</text>
<text x="301.8" y="211.6">11</text>
</g>
</svg>
